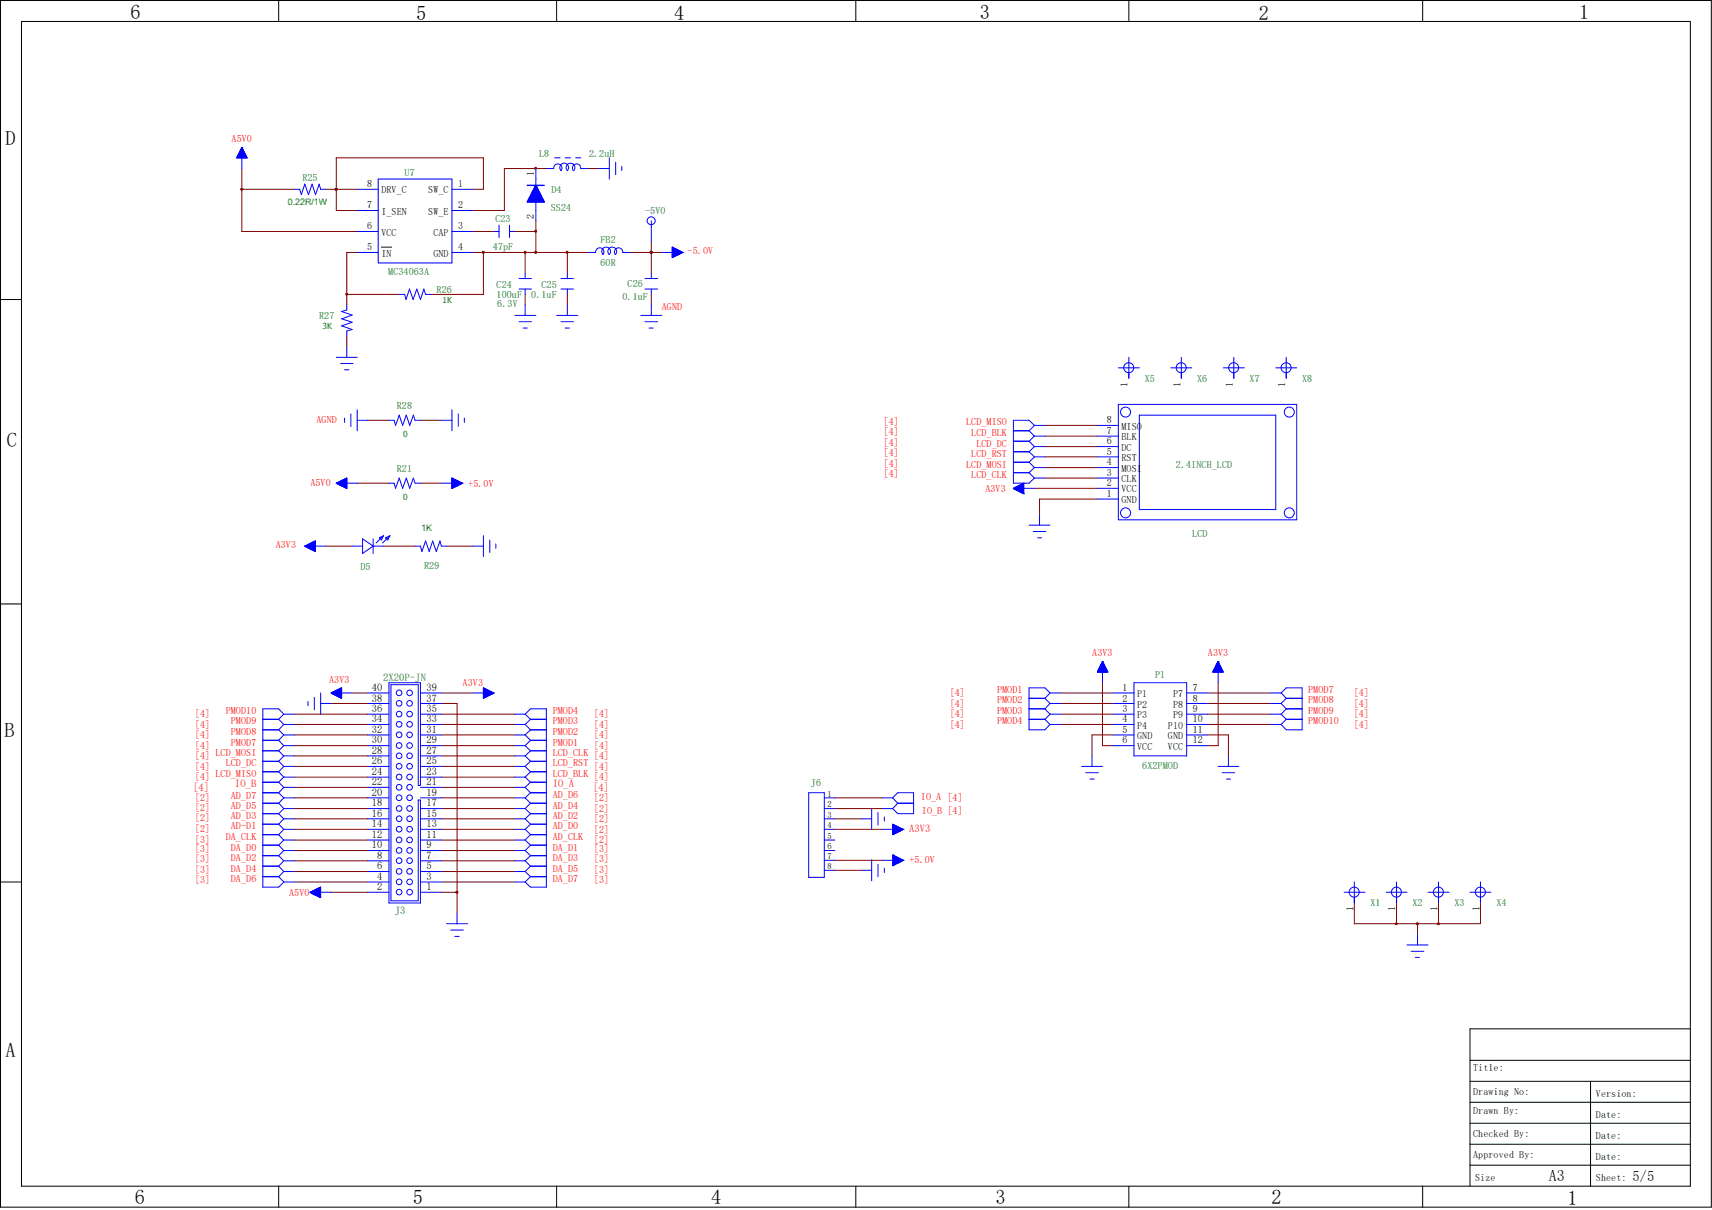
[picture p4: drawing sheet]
<svg xmlns="http://www.w3.org/2000/svg" width="297mm" height="210mm" viewBox="0 0 297 210" stroke-linecap="round" stroke-linejoin="round" font-family="sans-serif">
<g fill="none" stroke="#800000" stroke-width=".17">
<path d="M42 29.3v10.9h20M42 32.9h9.1M56.5 32.9h5.5M58.3 32.9h.1M82 32.9h1.9v-5.5h-25.6v9.1h3.7M93 29.3h.1M93 38.3v5.5M94.8 29.3h-7.3v7.2h-5.5M102.1 29.3h1.8M60.2 51.1h9.1M60.2 58.4v1.8M62 43.8h-1.8v9.1"/>
<path d="M82 40.2h3.6M82 43.8h20.1M83.9 43.8v7.3h-9.2M89.3 40.2h3.7M91.1 43.8v3.7M91.1 51.1v1.8M98.4 43.8v3.7M98.4 51.1v1.8M109.3 43.8h5.5M113 43.8h.1M113 42v5.5M113 51.1v1.8"/>
<path d="M63.8 72.9h3.7M72.9 72.9h3.7M181.3 79.3h9.1M181.3 77.5h9.1M181.3 75.7h9.1M181.3 73.8h9.1M56.5 94.8h4.6M62 83.9h5.5M66.5 94.8h5.5M72.9 83.9h3.7M77.5 94.8h4.5M179.5 84.8h10.9"/>
<path d="M181.3 83h9.1M181.3 81.2h9.1M190.4 86.6h-10.1v2.7M191.3 118.5v10.9h1.8M211.3 118.5v10.9h-1.8M51.1 129.4h12.7M51.1 127.6h12.7M51.1 125.7h12.7M51.1 124h12.7M51.1 134.9h12.7M51.1 131.2h12.7M51.1 133h12.7"/>
<path d="M51.1 138.5h12.7M51.1 136.7h12.7M57.4 122.1h6.4M61.1 120.3h2.7M76.6 122.1h2.7v36.4M76.6 120.3h5.4M76.6 129.4h12.7M76.6 127.6h12.7M76.6 125.7h12.7M76.6 124h12.7M76.6 134.9h12.7M76.6 131.2h12.7"/>
<path d="M76.6 133h12.7M76.6 138.5h12.7M76.6 136.7h12.7M144.8 138.5h8.2M184 122.1h9.1M184 120.3h9.1M184 125.7h9.1M184 124h9.1M193.1 127.6h-3.7v3.6M209.5 122.1h10.9M209.5 120.3h10.9M209.5 127.6h3.6v3.6"/>
<path d="M209.5 125.7h10.9M209.5 124h10.9M51.1 151.3h12.7M51.1 149.4h12.7M51.1 147.6h12.7M51.1 142.1h12.7M51.1 140.3h12.7M51.1 143.9h12.7M51.1 145.8h12.7M51.1 153.1h12.7M57.4 154.9h6.4M76.6 154.9h2.7"/>
<path d="M76.6 151.3h12.7M76.6 149.4h12.7M76.6 147.6h12.7M76.6 142.1h12.7M76.6 140.3h12.7M76.6 143.9h12.7M76.6 145.8h12.7M76.6 153.1h12.7M144.8 142.1h4.6M144.8 140.3h8.2M144.8 143.9h8.2M144.8 151h4.6"/>
<path d="M144.8 149.3h8.3M234.9 156.7v3.6h21.9v-3.6M242.3 156.7v3.6M249.6 156.7v3.6M245.9 160.3v1.9"/>
</g>
<circle cx="60.2" cy="51.1" r=".17" fill="#800000"/>
<circle cx="60.2" cy="51.1" r=".17" fill="none" stroke="#800000" stroke-width=".17"/>
<circle cx="83.8" cy="43.8" r=".19" fill="#800000"/>
<circle cx="83.8" cy="43.8" r=".19" fill="none" stroke="#800000" stroke-width=".17"/>
<circle cx="58.3" cy="32.9" r=".18" fill="#800000"/>
<circle cx="58.3" cy="32.9" r=".18" fill="none" stroke="#800000" stroke-width=".17"/>
<circle cx="41.9" cy="32.9" r=".18" fill="#800000"/>
<circle cx="41.9" cy="32.9" r=".18" fill="none" stroke="#800000" stroke-width=".17"/>
<circle cx="58.3" cy="32.9" r=".18" fill="#800000"/>
<circle cx="58.3" cy="32.9" r=".18" fill="none" stroke="#800000" stroke-width=".17"/>
<circle cx="92.9" cy="40.1" r=".17" fill="#800000"/>
<circle cx="92.9" cy="40.1" r=".17" fill="none" stroke="#800000" stroke-width=".17"/>
<circle cx="92.9" cy="29.2" r=".17" fill="#800000"/>
<circle cx="92.9" cy="29.2" r=".17" fill="none" stroke="#800000" stroke-width=".17"/>
<circle cx="92.9" cy="43.8" r=".18" fill="#800000"/>
<circle cx="92.9" cy="43.8" r=".18" fill="none" stroke="#800000" stroke-width=".17"/>
<circle cx="91.1" cy="43.8" r=".18" fill="#800000"/>
<circle cx="91.1" cy="43.8" r=".18" fill="none" stroke="#800000" stroke-width=".17"/>
<circle cx="113" cy="43.8" r=".19" fill="#800000"/>
<circle cx="113" cy="43.8" r=".19" fill="none" stroke="#800000" stroke-width=".17"/>
<circle cx="98.4" cy="43.8" r=".18" fill="#800000"/>
<circle cx="98.4" cy="43.8" r=".18" fill="none" stroke="#800000" stroke-width=".17"/>
<circle cx="79.3" cy="154.9" r=".18" fill="#800000"/>
<circle cx="79.3" cy="154.9" r=".18" fill="none" stroke="#800000" stroke-width=".17"/>
<circle cx="249.5" cy="160.3" r=".18" fill="#800000"/>
<circle cx="249.5" cy="160.3" r=".18" fill="none" stroke="#800000" stroke-width=".17"/>
<circle cx="242.2" cy="160.3" r=".17" fill="#800000"/>
<circle cx="242.2" cy="160.3" r=".17" fill="none" stroke="#800000" stroke-width=".17"/>
<circle cx="245.9" cy="160.3" r=".18" fill="#800000"/>
<circle cx="245.9" cy="160.3" r=".18" fill="none" stroke="#800000" stroke-width=".17"/>
<circle cx="113" cy="43.8" r=".19" fill="#800000"/>
<circle cx="113" cy="43.8" r=".19" fill="none" stroke="#800000" stroke-width=".17"/>
<g fill="none" stroke="#00f" stroke-width=".17">
<path d="M41.1 27.4h1.7M41.1 27.3h1.7M41.1 27.4v-.2h1.7v.2M41.2 27.1h1.5M41.2 27.4v-.3h1.5v.3M41.3 27h1.3M41.3 27.4v-.5h1.3v.5M41.4 26.8h1.2M41.4 27.4v-.6h1.1v.6M41.4 26.7h1.1M41.4 27.4v-.8h1.1v.8M41.5 26.5h1"/>
<path d="M41.5 27.4v-.9h.9v.9M41.6 26.4h.8M41.6 26.2h.7M41.7 26.1h.5M41.8 26h.3M41.8 27.4v-1.5h.3v1.5M41.9 25.8h.2M41.9 25.7h.1M42 25.6h.1M42 25.6l.9 1.8h-1.8zM42 25.6v3.7M42 25.7h-.1v1.7"/>
<path d="M42 25.7v1.7M42.2 26h-.5v1.4M42.2 26v1.4M42.2 26.2h-.5v1.2M42.2 26.1v1.3M42.3 26.3h-.7v1.1M42.3 26.3v1.1M51.1 32.9h.9l.3 .9 .6-1.8 .6 1.8 .6-1.8 .6 1.8 .7-1.8 .2 .9h.9M62 32.9h3.6M62 36.5h3.6M65.6 31.1h12.8v14.5h-12.8zM78.4 32.9h3.6"/>
<path d="M78.4 36.5h3.6M86.6 39.1v2.1M88.4 39.1v2.1M93 29.3v2.9M93 35.1v3.2M94.8 29.3l1.3-.1a.72 .72 0 0 1 .9-.7 .72 .72 0 0 1 .3 1.1M96.2 27.4h1M98 27.4h1M98.4 29.6a.76 .76 0 0 0 0-1.1 .76 .76 0 0 0-1.1 0 .76 .76 0 0 0 0 1.1M99.5 29.6a.76 .76 0 0 0 0-1.1 .76 .76 0 0 0-1.1 0 .76 .76 0 0 0 0 1.1M99.9 27.4h.9M102.1 29.3h-1.3a.72 .72 0 0 0-1-.8 .72 .72 0 0 0-.3 1.1"/>
<path d="M103.9 29.3h1.8M105.7 27.4v3.7M106.8 28.2v2.1M107.9 28.9v.7M113 38.3v3.7M60.2 52.9v.9l-.9 .3 1.8 .6-1.8 .6 1.8 .6-1.8 .7 1.8 .6-.9 .2v1M62 40.2h3.6M62 43.8h3.6M69.3 51.1h.9l.2 .9 .6-1.8 .7 1.8 .6-1.8 .6 1.8 .6-1.8 .3 .9h.9M78.4 40.2h3.6M78.4 43.8h3.6M85.6 40.2h1"/>
<path d="M88.4 40.2h.9M89.3 54.7h3.7M90 50.2h2.2M90 48.3h2.2M90 55.8h2.2M90.8 56.9h.7M91.1 47.5v.8M91.1 50.2v.9M91.1 52.9v1.8M96.6 54.7h3.6M97.3 50.2h2.2M97.3 48.3h2.2"/>
<path d="M97.3 55.8h2.2M98 56.9h.8M98.4 47.5v.8M98.4 50.2v.9M98.4 52.9v1.8M102.1 43.8h1.2a.72 .72 0 0 1 1-.8 .72 .72 0 0 1 .3 1.2 .75 .75 0 0 1 0-1.1 .75 .75 0 0 1 1.1 0 .75 .75 0 0 1 0 1.1 .76 .76 0 0 1 0-1.1 .76 .76 0 0 1 1.1 0 .76 .76 0 0 1 0 1.1M108 43.8a.71 .71 0 0 0-.9-.8 .71 .71 0 0 0-.4 1.2M108.1 43.8h1.2M111.2 54.7h3.6M111.9 50.2h2.2M111.9 48.3h2.2M111.9 55.8h2.2"/>
<path d="M112.6 56.9h.7M113 47.5v.8M113 50.2v.9M113 52.9v1.8M114.8 43.8h3.6M116.6 42.9l1.8 .9-1.8 .9zM116.6 42.9v1.8M116.6 44.6h.3M116.6 44.5h.4M116.6 44.4h.6M116.6 44.4h.7M116.6 44.3h.9"/>
<path d="M116.6 44.2h1M116.6 43.4h1.1l.1 .8h-1.2M116.6 44.1h1.3M116.6 44h1.5M116.6 43.9h1.6M116.6 43.7h1.7v.2M116.6 43.6h1.6v.3M116.6 43.6h1.4v.4M116.6 43.5h1.3v.6M116.6 43.3h1v.9M116.6 43.3h.8v1M116.6 43.2h.7v1.2"/>
<path d="M116.6 43.1h.5v1.3M116.6 43.1h.4v1.4M116.6 43h.2v1.6M116.8 43v1.6M116.9 43v1.6M117.1 43.1v1.4M117.2 43.2v1.2M117.3 43.3v1.1M117.5 43.3v1M117.6 43.4v.8M117.9 43.5v.6M118.1 43.6v.4"/>
<path d="M118.2 43.7v.2M118.4 43.8l-1.8 .1M118.4 43.8h.1M58.3 62h3.7M59.1 63.1h2.2M59.8 64.2h.7M59.8 72.6v.7M60.2 60.2v1.8M60.9 71.8v2.2M62 72.9h1.8M62 71.1v3.7M67.5 72.9h.9l.2 .9 .7-1.7 .5 1.7 .7-1.7 .6 1.7 .6-1.7 .3 .8h.9"/>
<path d="M76.6 72.9h1.8M78.4 71.1v3.7M79.5 71.8v2.2M80.6 72.6v.7M175.8 78.4h2.7M175.8 76.6h2.7M175.8 74.8h2.7M178.5 78.4l1 .9M178.5 76.6l1 .9M178.5 74.8l1 .9M179.5 73.8l-1-.9h-2.7v11h2.7l1-.9M179.5 73.8h1.8"/>
<path d="M179.5 75.7h1.8M179.5 77.5h1.8M179.5 79.3h1.8M179.5 79.3l-1 .9M179.5 77.5l-1 .9M179.5 75.7l-1 .9M179.5 73.8l-1 1M190.4 73.8h3.6M190.4 75.7h3.6M190.4 77.5h3.6M190.4 79.3h3.6M194 70.2h31v20h-31z"/>
<path d="M194 63.8h3.7M195.8 62v3.7M197.7 72.1h23.6v16.3h-23.6zM203.1 63.8h3.7M204.9 62v3.7M212.2 63.8h3.7M214 62v3.7M221.3 63.8h3.7M223.1 62v3.7M52.9 94.8h.1M52.9 94.8h3.6M53 94.9h1.7"/>
<path d="M53 94.7v.1M53.1 94.7v.2h1.6M53.3 94.6v.4h1.4M53.4 95.1h1.3M53.4 94.5v.5M53.6 95.2h1.1M53.6 94.5v.6M53.7 95.2h1M53.7 94.4v.8M53.8 94.3v.9M54 94.2v1.1M54 95.4h.7"/>
<path d="M54.1 94.1v1.3h.6M54.3 94.1v1.4M54.4 94v1.5M54.4 95.6h.3M54.6 94v1.6M54.6 95.7h.1M54.7 94.3h-.8v1h.8M54.7 94.2h-.6v1.2M54.7 94.1h-.5v1.3M54.7 94.1h-.4v1.4h.4M54.7 94h-.2v1.6M54.7 93.9v1.8"/>
<path d="M54.7 93.9v1.8l-1.8-.9M54.7 93.9l-1.8 .9M54.7 94.7h-1.7v.2M54.7 94.7h-1.5v.2M54.7 94.6h-1.4v.4M54.7 94.5h-1.2v.6M54.7 94.4h-1.1v.8M54.7 94.4h-.9v.8M58.3 83.9h.1M58.3 83.9h3.7M58.3 83.9l1.9 .9M58.4 83.8v.1"/>
<path d="M58.4 83.9h1.8M58.6 83.7v.3h1.6M58.7 83.7v.4h1.5M58.8 83.6v.5M58.8 84.2h1.4M59 83.6v.6M59 84.2h1.2M59.1 83.5v.7M59.1 84.3h1.1M59.3 83.4v.9M59.4 83.3v1.1M59.5 84.5h.7"/>
<path d="M59.6 83.2v1.3h.6M59.7 83.2v1.4M59.9 83.1v1.5M59.9 84.7h.3M60 84.8h.2M60 83.1v1.6M60.2 83v1.8M60.2 83l-.1 1.8M60.2 83.8h-1.7v.1M60.2 83.7h-1.6v.3M60.2 83.7h-1.4v.4M60.2 83.6h-1.3v.6"/>
<path d="M60.2 83.5h-1.1v.7M60.2 83.4h-1v.9M60.2 83.1h-.4v1.5h.4M60.2 83l-1.9 .9M60.2 83.4h-.8v1h.8M60.2 83.3h-.7v1.2M60.2 83.2h-.6v1.3M60.2 83.1h-.3v1.6M61.1 94.8h1.8M62.9 93.5l1.8 1.3-1.8 1.3zM64.7 94.8h.1M64.7 93.5v2.6"/>
<path d="M64.7 94.8h1.8M65.8 93.3h.1M65.8 93.3l.7-.3-.3 .7zM66.4 93.1l-1.2 1.1M66.9 93.3h.1M66.9 93.3l.7-.3-.3 .7zM67.5 93.1l-1.1 1.1M67.5 83.9h.9l.2 .9 .7-1.8 .5 1.8 .7-1.8 .6 1.8 .6-1.8 .3 .9h.9M72 94.8h.9l.3 .9 .6-1.8 .7 1.8 .6-1.8 .6 1.8 .6-1.8 .3 .9h.9M76.6 83.9h3.6M78.4 83v1.8M78.4 84.8h.1"/>
<path d="M78.4 83.5h1.1v.7M78.4 84.7h.3M78.4 83.2h.5v1.3h-.5M78.4 84.5h.7M78.4 84.4h.8M78.4 84.3h1M78.4 84.2h1.1M78.4 84.2h1.3M78.4 83.9h1.7M78.4 83.8h1.7v.1M78.4 83.7h1.5v.3M78.4 83.7h1.4v.4"/>
<path d="M78.4 83.6h1.2v.6M78.4 83.4h.9v.9M78.4 83.4h.8v1M78.4 83.3h.6v1.2M78.4 83.1h.3v1.5M78.4 83.1h.2v1.6M78.4 83l1.8 .9M78.5 83.1v1.6M78.7 83.1v1.5M78.8 83.2v1.4h-.4M79 83.2v1.3M79.1 83.3v1.1"/>
<path d="M79.2 83.4v.9M79.4 83.5v.7M79.5 83.6v.6M79.7 83.6v.5M79.8 83.7v.4h-1.4M80 83.7v.3h-1.6M80.1 83.8v.1M80.2 83.9h.1M80.2 83.9l-1.8 .9M82 94.8h1.9M83.9 93v3.6M85 93.7v2.2"/>
<path d="M86 94.4v.8M175.8 84.8h3.7M175.8 84.8l1.8 .9M175.8 84.8h1.8M175.8 82h2.7M175.8 80.2h2.7M175.9 84.7v.1M175.9 84.9h1.7M176 84.7v.2M176 84.7h1.6M176.1 85h1.5M176.1 84.6v.3"/>
<path d="M176.2 85h1.4M176.3 84.5v.5M176.4 84.5v.6h1.2M176.4 84.5h1.2M176.5 84.4v.7M176.5 85.2h1.1M176.7 84.3v.9M176.7 84.3v1h.9M176.7 84.3h.9M176.8 84.2v1.1M176.8 84.2v1.1h.8M176.9 84.2h.7"/>
<path d="M176.9 84.2v1.1M177 84.2v1.2h.6M177 84.2h.6M177.1 84.1v1.3M177.2 84.1v1.4M177.3 84v1.6h.3M177.4 83.9v1.7h.2M177.5 83.9h.1M177.5 83.9v1.7M177.6 85.7h.1M177.6 83.9h.1M177.6 84.6h-1.5l.1 .4"/>
<path d="M177.6 84.5h-1.3v.6M177.6 84.4h-1v.8M177.6 84.1h-.4v1.4h.4M177.6 84h-.3v1.6M177.6 83.9v1.8M177.6 83.9l-1.8 .9M178.5 91.1h3.7M178.5 82l1 1M178.5 80.2l1 1M179.2 92.2h2.2M179.5 81.2h1.8M179.5 83h1.8"/>
<path d="M179.5 81.2l-1 .8M180 93.3h.7M180.3 89.3v1.8M190.4 81.2h3.6M190.4 83h3.6M190.4 84.8h3.6M190.4 86.6h3.6M58.1 119.9v.7M58.2 119.9h1.1M58.2 119.9v.8M58.3 119.8v.9h1M58.3 119.8h1"/>
<path d="M58.3 119.8v1M58.4 119.8v1h.9M58.5 119.8h.8M58.5 119.8v1M58.6 119.7v1.2M58.7 119.6v1.3h.6M58.8 119.6h.5M58.8 119.6v1.4M58.8 119.5v1.5h.5M58.9 119.5h.4M58.9 119.5v1.5M59 119.5v1.6h.3"/>
<path d="M59.1 119.4v1.7M59.1 119.4v1.8h.2M59.2 119.4h.1M59.2 119.4v1.8M59.3 119.7h-.7v1.2h.7M67.5 118.5h5.4v17.8h-.3v-17.5h-4.8v37.5h4.8v-17.4h.3v17.8h-5.4zM83.9 119.4v1.8M83.9 119.6h.5v1.3h-.5M83.9 119.9h1.1v.7M83.9 119.8h.9v.9M83.9 119.8h.7v1M83.9 119.7h.6v1.2"/>
<path d="M83.9 119.5h.3v1.5M83.9 119.4l1.7 .9-1.7 .9zM84 119.4v1.7M84.1 119.5v1.6h-.2M84.3 119.6v1.4M84.5 119.7v1.2M84.6 119.8v1M84.7 119.8v1h-.8M84.9 119.9v.8h-1M85 119.9v.7M190.4 116.6h1.8M190.4 116.5h1.7"/>
<path d="M190.4 116.5v.1M190.5 116.4h1.6v.2M190.5 116.3h1.5M190.5 116.4v.2M190.5 116.3h1.5v.3M190.5 116.2v.4M190.6 116.2h1.3M190.6 116.1h1.3v.5M190.6 116.1v.5M190.7 116.1h1.2M190.7 116.6v-.6h1.2v.6M190.8 115.9h1"/>
<path d="M190.8 116.6v-.8h1v.8M190.8 115.7h1M190.8 115.7h.9v.9M190.8 115.6v1M190.9 115.6h.8M190.9 115.6h.7v1M191 115.4h.6v1.2M191.1 115.2h.4v1.4M191.1 115.2v1.4M191.1 115.2h.3M191.1 115.1h.3v1.5M191.1 115.1v1.5"/>
<path d="M191.2 115.1h.2M191.2 115h.1v1.6M191.2 114.9v1.7M191.3 114.8h.1M191.3 114.8v3.7M191.3 114.8l.9 1.8h-1.8zM191.3 114.9h.1M191.5 115.3h-.5v1.3M191.6 115.5h-.7v1.1M196.7 118.5h9.2v12.7h-9.2zM210.4 116.6h1.8M210.4 116.5v.1"/>
<path d="M210.5 116.5h1.6M210.5 116.4h1.6v.2M210.5 116.4v.2M210.5 116.3h1.6M210.6 116.3h1.4v.3M210.6 116.2v.4M210.6 116.2h1.4M210.7 116.1h1.3v.5M210.7 116.1v.5M210.7 116.1h1.2M210.7 116.6v-.6h1.2v.6M210.7 115.9h1.1"/>
<path d="M210.8 116.6v-.8h1v.8M210.8 115.7h1M210.9 115.7h.9v.9M210.9 115.6v1M210.9 115.6h.8M210.9 115.6h.8v1M210.9 115.5v1.1M211 115.5h.6M211 115.4h.6v1.2M211 115.3v1.3M211.1 115.3h.5M211.1 115.2h.4v1.4"/>
<path d="M211.1 115.2v1.4M211.1 115.2h.4M211.2 115.1h.3v1.5M211.2 115.1v1.5M211.2 115.1h.2M211.2 115h.2v1.6M211.3 114.8h.1M211.3 114.8l.9 1.8h-1.8zM211.3 114.9l-.1 1.7M211.3 114.8v3.7M45.6 137.6h2.7M45.6 130.3h2.7"/>
<path d="M45.6 128.5h2.7M45.6 126.7h2.7M45.6 124.8h2.7M45.6 132.1h2.7M45.6 135.8h2.7M45.6 133.9h2.7M45.6 139.4h2.7M48.3 128.5l.9 .9M48.3 126.7l.9 .9M48.3 124.8l.9 .9M48.3 133.9l.9 1M48.3 132.1l.9 .9"/>
<path d="M48.3 130.3l.9 .9M48.3 139.4l.9 .9M48.3 137.6l.9 .9M48.3 135.8l.9 .9M49.2 131.2h1.9M49.2 124h1.9M49.2 125.7h1.9M49.2 127.6h1.9M49.2 129.4h1.9M49.2 138.5h1.9M49.2 136.7h1.9M49.2 134.9h1.9"/>
<path d="M49.2 133h1.9M49.2 129.4l-.9 .9M49.2 124l-.9-1h-2.7v31h2.7l.9-.9M49.2 127.6l-.9 .9M49.2 125.7l-.9 1M49.2 124l-.9 .8M49.2 134.9l-.9 .9M49.2 133l-.9 .9M49.2 131.2l-.9 .9M49.2 138.5l-.9 .9M49.2 136.7l-.9 .9M53.4 121.8v.7"/>
<path d="M54.5 121v2.2M55.6 122.1h1.8M55.6 120.3v3.7M57.4 120.3h3.7M57.4 120.3l1.9-.9v1.8zM57.5 120.4h1.8M57.5 120.3h.1M57.6 120.2v.2M57.7 120.4h1.6M57.7 120.1v.3M57.7 120.1h1.6M57.8 120.1v.4h1.5"/>
<path d="M57.9 120.1h1.4M57.9 120v.5M58 120.6h1.3M58.1 120.6h1.2M59.3 120.2h-1.7v.2M59.3 120h-1.3v.6M63.8 131.2h3.7M63.8 120.3h3.7M63.8 122.1h3.7M63.8 124h3.7M63.8 125.7h3.7M63.8 127.6h3.7"/>
<path d="M63.8 129.4h3.7M63.8 138.5h3.7M63.8 136.7h3.7M63.8 134.9h3.7M63.8 133h3.7M72.9 131.2h3.7M72.9 120.3h3.7M72.9 122.1h3.7M72.9 124h3.7M72.9 125.7h3.7M72.9 127.6h3.7M72.9 129.4h3.7"/>
<path d="M72.9 138.5h3.7M72.9 136.7h3.7M72.9 134.9h3.7M72.9 133h3.7M82 120.3h3.6M83.9 121h.3M83.9 120.9h.6M83.9 120.6h1.1M83.9 120.6h1.2M83.9 120.5h1.4M83.9 120.4h1.6M83.9 120.4h1.7"/>
<path d="M83.9 120.2h1.6v.2M83.9 120.1h1.5v.3M83.9 120.1h1.3v.4M83.9 120h1.2v.6M85.1 120v.5M85.3 120.1v.3M85.5 120.2v.2M85.6 120.3h.1M89.3 131.2h1.8M89.3 124h1.8M89.3 125.7h1.8M89.3 127.6h1.8"/>
<path d="M89.3 129.4h1.8M89.3 138.5h1.8M89.3 136.7h1.8M89.3 134.9h1.8M89.3 133h1.8M91.1 124l.9-1h2.8v31h-2.8l-.9-.9M91.1 129.4l.9 .9M91.1 127.6l.9 .9M91.1 125.7l.9 1M91.1 124l.9 .8M91.1 131.2l.9 .9M91.1 133l.9 .9"/>
<path d="M91.1 134.9l.9 .9M91.1 138.5l.9 .9M91.1 136.7l.9 .9M92 137.6h2.8M92 130.3h2.8M92 128.5h2.8M92 126.7h2.8M92 124.8h2.8M92 128.5l-.9 .9M92 126.7l-.9 .9M92 124.8l-.9 .9M92 132.1h2.8"/>
<path d="M92 130.3l-.9 .9M92 135.8h2.8M92 133.9h2.8M92 132.1l-.9 .9M92 133.9l-.9 1M92 139.4h2.8M92 139.4l-.9 .9M92 137.6l-.9 .9M92 135.8l-.9 .9M140.3 137.6h2.7v14.7h-2.7zM143 138.5h1.8M153 138.5h1.9"/>
<path d="M154.9 138.5l.8-.9h2.8v3.6h-2.8l-.8-.9M154.9 138.5l.8 .9M155.7 139.4h2.8M155.7 139.4l-.8 .9M178.5 124.8h2.8M178.5 123h2.8M178.5 121.2h2.8M181.3 121.2l.9 .9M181.3 123l.9 1M181.3 124.8l.9 .9M182.2 120.3h1.8M182.2 122.1h1.8"/>
<path d="M182.2 124h1.8M182.2 125.7h1.8M182.2 120.3l-.9-.9h-2.8v7.3h2.8l.9-1M182.2 120.3l-.9 .9M182.2 122.1l-.9 .9M182.2 124l-.9 .8M187.6 133h3.7M188.3 134.1h2.2M189.1 135.2h.7M189.4 131.2v1.8M193.1 120.3h3.6M193.1 122.1h3.6"/>
<path d="M193.1 124h3.6M193.1 125.7h3.6M193.1 127.6h3.6M193.1 129.4h3.6M205.9 120.3h3.6M205.9 122.1h3.6M205.9 124h3.6M205.9 125.7h3.6M205.9 127.6h3.6M205.9 129.4h3.6M211.3 133h3.6M212 134.1h2.2"/>
<path d="M212.8 135.2h.7M213.1 131.2v1.8M220.4 120.3h1.8M220.4 122.1h1.8M220.4 124h1.8M220.4 125.7h1.8M222.2 120.3l.9-.9h2.8v7.3h-2.8l-.9-1M222.2 120.3l.9 .9M222.2 122.1l.9 .9M222.2 124l.9 .8M223.1 124.8h2.8M223.1 123h2.8"/>
<path d="M223.1 121.2h2.8M223.1 121.2l-.9 .9M223.1 123l-.9 1M223.1 124.8l-.9 .9M45.6 144.9h2.7M45.6 143h2.7M45.6 141.2h2.7M45.6 146.7h2.7M45.6 148.5h2.7M45.6 150.3h2.7M45.6 152.1h2.7M48.3 141.2l.9 .9"/>
<path d="M48.3 143l.9 .9M48.3 144.9l.9 .9M48.3 146.7l.9 .9M48.3 148.5l.9 .9M48.3 150.3l.9 1M48.3 152.1l.9 1M49.2 153.1h1.9M49.2 151.3h1.9M49.2 149.4h1.9M49.2 147.6h1.9M49.2 145.8h1.9M49.2 143.9h1.9"/>
<path d="M49.2 142.1h1.9M49.2 140.3h1.9M49.2 140.3l-.9 .9M49.2 142.1l-.9 .9M49.2 143.9l-.9 1M49.2 145.8l-.9 .9M49.2 147.6l-.9 .9M49.2 149.4l-.9 .9M49.2 151.3l-.9 .8M53.8 154.9h3.6M53.8 154.9l1.8-.9v1.8zM53.8 154.9h.1"/>
<path d="M53.9 154.8v.1h1.7M53.9 154.8h1.7M54 154.8v.2M54 155h1.6M54.1 155.1h1.5M54.1 154.7v.4M54.2 154.7v.4M54.2 154.7h1.4M54.3 154.6v.5M54.3 154.6v.6h1.3M54.4 154.6h1.2M54.4 154.6v.6"/>
<path d="M54.4 155.2h1.2M54.5 154.5v.7M54.5 154.5h1.1M54.6 155.3h1M54.6 154.5v.8M54.7 154.4v1M54.8 154.3v1.1h.8M54.9 154.3v1.1h.7M54.9 154.3h.7M55 154.3v1.2M55.2 154.2v1.4M55.2 154.2v1.4h.4"/>
<path d="M55.2 154.2h.4M55.3 154.1v1.5M55.4 154.1v1.6h.2M55.4 154.1h.2M55.4 154.1v1.6M55.5 154v1.7h.1M55.5 154h.1M55.6 154v1.8M55.6 154.2h-.5v1.3h.5M55.6 154.7h-1.5v.3M55.6 154.4h-.9v.9M55.6 154.3h-.8v1.1"/>
<path d="M63.8 154.9h3.7M63.8 153.1h3.7M63.8 151.3h3.7M63.8 149.4h3.7M63.8 147.6h3.7M63.8 145.8h3.7M63.8 143.9h3.7M63.8 142.1h3.7M63.8 140.3h3.7M72.9 154.9h3.7M72.9 153.1h3.7M72.9 151.3h3.7"/>
<path d="M72.9 149.4h3.7M72.9 147.6h3.7M72.9 145.8h3.7M72.9 143.9h3.7M72.9 142.1h3.7M72.9 140.3h3.7M79.3 158.5v1.8M89.3 153.1h1.8M89.3 151.3h1.8M89.3 149.4h1.8M89.3 147.6h1.8M89.3 145.8h1.8"/>
<path d="M89.3 143.9h1.8M89.3 142.1h1.8M89.3 140.3h1.8M91.1 143.9l.9 1M91.1 142.1l.9 .9M91.1 140.3l.9 .9M91.1 145.8l.9 .9M91.1 147.6l.9 .9M91.1 149.4l.9 .9M91.1 151.3l.9 .8M92 144.9h2.8M92 143h2.8"/>
<path d="M92 143l-.9 .9M92 141.2h2.8M92 141.2l-.9 .9M92 146.7h2.8M92 144.9l-.9 .9M92 148.5h2.8M92 146.7l-.9 .9M92 150.3h2.8M92 148.5l-.9 .9M92 152.1h2.8M92 150.3l-.9 1M92 152.1l-.9 1"/>
<path d="M143 147.6h1.8M143 145.8h1.8M143 143.9h1.8M143 142.1h1.8M143 140.3h1.8M143 149.3h1.8M143 151h1.8M149.4 142.1h1.8M149.4 151h1.8M151.2 140.3v3.6M151.2 149.2v3.7M152.3 141v2.2"/>
<path d="M152.3 150v2.1M153 143.9h3.7M153 140.3h1.9M153.1 149.3h3.6M153.4 141.8v.7M153.4 150.7v.7M154.9 143l1.8 .9-1.8 1zM154.9 144.8h.1M154.9 144.8h.2M154.9 143.2h.3v1.5h-.3M154.9 144.6h.5M154.9 144.4h.8"/>
<path d="M154.9 144.4h1M154.9 144.2h1.4M154.9 144.1h1.6M154.9 143.9h1.6v.1M154.9 143.8h1.5v.3M154.9 143.8h1.4v.4M154.9 143.7h1.2v.6M154.9 143.6h1.1v.7M154.9 143.5h.9v.9M154.9 143.4h.8v1M154.9 143.4h.6v1.1M154.9 143.3h.5v1.3"/>
<path d="M154.9 143.2h.2v1.6M154.9 143.1v1.7M154.9 150.2h.1M154.9 148.4h.1M154.9 149.4h1.7M154.9 148.4v1.8M154.9 148.6h.4v1.4M154.9 148.7h.6v1.2h-.6M154.9 148.8h.8v1M154.9 149.1h1.4v.4M154.9 149.2h1.6v.2M154.9 148.4l1.8 .9"/>
<path d="M154.9 150.2h.2M154.9 150.1h.3M154.9 149.9h.8M154.9 149.8h.9M154.9 149.7h1.1M154.9 149.6h1.2M154.9 149.6h1.4M154.9 149.5h1.5M154.9 149.4h1.8M154.9 149.3h1.7M154.9 149.1h1.3M154.9 149h1.2"/>
<path d="M154.9 148.9h1M154.9 148.8h.7M154.9 148.5h.3M154.9 148.5h.2M155 143.1v1.7M155 148.5v1.7M155.1 148.5v1.6M155.2 143.2v1.5M155.2 148.5v1.6M155.2 148.6v1.4M155.3 143.3v1.4M155.4 148.6v1.4h-.5"/>
<path d="M155.4 143.3v1.3M155.4 148.7v1.2M155.6 143.4v1.1h-.7M155.6 148.8v1.1M155.7 148.8v1M155.7 143.5v.9M155.8 148.9v.8M155.9 143.6v.8M155.9 148.9v.8M156 149v.6M156 143.6v.7M156.1 149v.6"/>
<path d="M156.2 144.3h-1.3M156.2 143.7v.5M156.2 149.1v.5M156.3 149.1v.4M156.3 143.8v.3M156.4 149.1v.4M156.5 143.8v.3M156.5 149.2v.2M156.6 143.9l-1.7 .1M156.6 149.3v.1M156.7 143.9h.1M156.7 149.3h.1"/>
<path d="M156.7 149.3l-1.8 .9M233.2 154.9h3.6M234.9 153.1v3.6M240.5 154.9h3.6M242.3 153.1v3.6M247.7 154.9h3.7M249.6 153.1v3.6M255 154.9h3.7M256.8 153.1v3.6M77.5 160.3h3.6M78.2 161.4h2.2M78.9 162.5h.8"/>
<path d="M244.1 164h3.6M244.8 165.1h2.2M245.5 166.2h.8M245.9 162.2v1.8"/>
<circle cx="113" cy="38.3" r=".69"/>
<circle cx="195.3" cy="71.5" r=".87"/>
<circle cx="195.8" cy="63.8" r=".87"/>
<circle cx="204.9" cy="63.8" r=".87"/>
<circle cx="214" cy="63.8" r=".87"/>
<circle cx="223.1" cy="63.8" r=".87"/>
<circle cx="223.7" cy="71.5" r=".87"/>
<circle cx="195.3" cy="89" r=".87"/>
<circle cx="223.7" cy="89" r=".87"/>
<circle cx="69.2" cy="123.9" r=".49"/>
<circle cx="69.2" cy="127.5" r=".49"/>
<circle cx="69.2" cy="136.6" r=".49"/>
<circle cx="69.2" cy="129.4" r=".49"/>
<circle cx="69.2" cy="120.2" r=".49"/>
<circle cx="69.2" cy="122.1" r=".49"/>
<circle cx="69.2" cy="131.2" r=".49"/>
<circle cx="69.2" cy="138.5" r=".49"/>
<circle cx="69.2" cy="134.9" r=".49"/>
<circle cx="69.2" cy="125.7" r=".49"/>
<circle cx="69.2" cy="133" r=".49"/>
<circle cx="71.1" cy="123.9" r=".49"/>
<circle cx="71.1" cy="127.5" r=".49"/>
<circle cx="71.1" cy="136.6" r=".49"/>
<circle cx="71.1" cy="129.4" r=".49"/>
<circle cx="71.1" cy="120.2" r=".49"/>
<circle cx="71.1" cy="122.1" r=".49"/>
<circle cx="71.1" cy="131.2" r=".49"/>
<circle cx="71.1" cy="138.5" r=".49"/>
<circle cx="71.1" cy="125.7" r=".49"/>
<circle cx="71.1" cy="133" r=".49"/>
<circle cx="71.1" cy="134.9" r=".49"/>
<circle cx="69.2" cy="142.1" r=".49"/>
<circle cx="69.2" cy="153.1" r=".49"/>
<circle cx="69.2" cy="145.8" r=".49"/>
<circle cx="69.2" cy="143.9" r=".49"/>
<circle cx="69.2" cy="140.3" r=".49"/>
<circle cx="69.2" cy="147.6" r=".49"/>
<circle cx="69.2" cy="149.4" r=".49"/>
<circle cx="69.2" cy="151.2" r=".49"/>
<circle cx="69.2" cy="154.8" r=".49"/>
<circle cx="71.1" cy="142.1" r=".49"/>
<circle cx="71.1" cy="145.8" r=".49"/>
<circle cx="71.1" cy="153.1" r=".49"/>
<circle cx="71.1" cy="143.9" r=".49"/>
<circle cx="71.1" cy="140.3" r=".49"/>
<circle cx="71.1" cy="147.6" r=".49"/>
<circle cx="71.1" cy="149.4" r=".49"/>
<circle cx="71.1" cy="154.8" r=".49"/>
<circle cx="71.1" cy="151.2" r=".49"/>
<circle cx="234.9" cy="154.8" r=".87"/>
<circle cx="242.3" cy="154.8" r=".87"/>
<circle cx="249.5" cy="154.8" r=".87"/>
<circle cx="256.8" cy="154.8" r=".87"/>
</g>
<g fill="none" stroke="#00f" stroke-width=".25">
<path d="M91.5 32.2h2.9M91.7 34.7h2.5M91.9 34.2h2M92.2 33.7h1.5M92.5 33.1h.9M92.7 32.6h.5M93 32.2l1.4 2.9h-2.9zM93 32.3h-.2v2.8M93.1 32.4v2.7M93.3 32.9h-.7v2.2M93.3 32.9v2.2M93.6 33.4h-1.3v1.7"/>
<path d="M93.6 33.4v1.7M93.9 33.9h-1.8v1.2M93.9 34v1.1M94.1 34.4h-2.3v.7M94.1 34.5v.6M94.4 34.9h-2.8v.2M94.4 35v.1"/>
</g>
<g fill="none" stroke="#000" stroke-width=".17">
<path d="M.1 .1h296.8v209.4h-296.8zM3.7 3.7h289.5v202.2h-289.5zM48.3 .1v3.6M96.6 .1v3.6M148.5 .1v3.6M195.8 .1v3.6M246.8 .1v3.6M.1 52h3.6M66.2 42.9h1.7M.1 104.8h3.6M.1 153.1h3.6M293.2 178.6h-38.2v27.3"/>
<path d="M255 184h38.2M255 187.7h38.2M255 191.3h38.2M255 194.9h38.2M255 198.6h38.2M275.9 187.7v18.2M48.3 205.9v3.6M96.6 205.9v3.6M148.5 205.9v3.6M195.8 205.9v3.6M246.8 205.9v3.6M255 202.2h38.2"/>
</g>
<g font-size="3.5">
<text x="22.6" y="3.2">6</text>
<text x="72.2" y="3.4">5</text>
<text x="117" y="3.4">4</text>
<text x="170" y="3.2">3</text>
<text x="218.4" y="3.4">2</text>
<text x="273.9" y="3.2">1</text>
<text x="1" y="25.2">D</text>
<text x="1.2" y="77.5">C</text>
<text x=".8" y="127.9">B</text>
<text x="1" y="183.5">A</text>
<text x="23.4" y="209">6</text>
<text x="71.6" y="209">5</text>
<text x="123.4" y="209">4</text>
<text x="172.7" y="209">3</text>
<text x="220.6" y="209">2</text>
<text x="271.9" y="209.1">1</text>
</g>
<text font-size="2.8" x="268.7" y="205">A3</text>
<text font-size="2.5" x="283.2" y="205">5/5</text>
<g font-size="1.8">
<text x="64.5" y="119.9">40</text>
<text x="74" y="119.9">39</text>
<text x="64.5" y="125.4">34</text>
<text x="64.5" y="123.6">36</text>
<text x="64.5" y="121.8">38</text>
<text x="74" y="125.4">33</text>
<text x="74" y="123.6">35</text>
<text x="74" y="121.8">37</text>
<text x="64.5" y="130.9">28</text>
<text x="64.5" y="129">30</text>
<text x="64.5" y="127.2">32</text>
<text x="74" y="130.9">27</text>
<text x="74" y="129">29</text>
<text x="74" y="127.2">31</text>
<text x="64.5" y="136.3">22</text>
<text x="64.5" y="134.5">24</text>
<text x="64.5" y="132.7">26</text>
<text x="74" y="136.3">21</text>
<text x="74" y="134.5">23</text>
<text x="74" y="132.7">25</text>
<text x="64.5" y="143.6">14</text>
<text x="64.5" y="141.8">16</text>
<text x="64.5" y="140">18</text>
<text x="64.5" y="138.1">20</text>
<text x="74" y="143.6">13</text>
<text x="74" y="141.8">15</text>
<text x="74" y="140">17</text>
<text x="74" y="138.1">19</text>
<text x="64.5" y="147.2">10</text>
<text x="64.5" y="145.4">12</text>
<text x="65.4" y="149.1">8</text>
<text x="74" y="149.1">7</text>
<text x="74" y="147.2">9</text>
<text x="74" y="145.4">11</text>
<text x="65.4" y="154.5">2</text>
<text x="65.4" y="152.7">4</text>
<text x="65.4" y="150.9">6</text>
<text x="74" y="154.5">1</text>
<text x="74" y="152.7">3</text>
<text x="74" y="150.9">5</text>
</g>
<g font-size="1.8" fill="#008000">
<text x="66.5" y="118.1">2X20P-JN</text>
<text x="68.5" y="158.6">J3</text>
</g>
<g font-size="1.8" fill="#f00">
<text x="33.5" y="137.3">[4]</text>
<text x="40.8" y="136.7">IO_B</text>
<text x="95.9" y="136.7">IO_A</text>
<text x="102.9" y="137.3">[4]</text>
<text x="157.7" y="144.3">A3V3</text>
</g>
<g font-size="1.7" fill="#f00">
<text x="40.2" y="24.7">A5V0</text>
<text x="119.3" y="44.2">-5.0V</text>
<text x="114.8" y="53.8">AGND</text>
<text x="54.9" y="73.5">AGND</text>
<text x="153.3" y="77.3">[4]</text>
<text x="153.3" y="75.5">[4]</text>
<text x="153.3" y="73.7">[4]</text>
<text x="167.6" y="73.8">LCD_MISO</text>
<text x="168.5" y="75.7">LCD_BLK</text>
<text x="169.4" y="77.5">LCD_DC</text>
<text x="153.3" y="82.8">[4]</text>
<text x="153.3" y="81">[4]</text>
<text x="153.3" y="79.2">[4]</text>
<text x="167.6" y="81.2">LCD_MOSI</text>
<text x="168.5" y="83">LCD_CLK</text>
<text x="168.5" y="79.3">LCD_RST</text>
<text x="53.8" y="84.4">A5V0</text>
<text x="81.2" y="84.6">+5.0V</text>
<text x="170.9" y="85.3">A3V3</text>
<text x="47.8" y="95.2">A3V3</text>
<text x="189.5" y="113.9">A3V3</text>
<text x="209.5" y="113.9">A3V3</text>
<text x="57.1" y="118.5">A3V3</text>
<text x="80.3" y="119">A3V3</text>
<text x="33.8" y="124.5">[4]</text>
<text x="39.2" y="124">PMOD10</text>
<text x="40" y="125.7">PMOD9</text>
<text x="95.9" y="125.7">PMOD3</text>
<text x="95.9" y="124">PMOD4</text>
<text x="103" y="124.5">[4]</text>
<text x="164.8" y="120.9">[4]</text>
<text x="164.8" y="122.7">[4]</text>
<text x="164.8" y="124.5">[4]</text>
<text x="173" y="120.3">PMOD1</text>
<text x="173" y="122.1">PMOD2</text>
<text x="173" y="124">PMOD3</text>
<text x="173" y="125.7">PMOD4</text>
<text x="226.9" y="120.3">PMOD7</text>
<text x="226.9" y="122.1">PMOD8</text>
<text x="226.9" y="124">PMOD9</text>
<text x="226.9" y="125.7">PMOD10</text>
<text x="234.9" y="120.9">[4]</text>
<text x="234.9" y="122.7">[4]</text>
<text x="234.9" y="124.5">[4]</text>
<text x="33.8" y="130">[4]</text>
<text x="33.8" y="128.1">[4]</text>
<text x="33.8" y="126.3">[4]</text>
<text x="33.8" y="131.8">[4]</text>
<text x="37.4" y="131.2">LCD_MOSI</text>
<text x="40" y="129.4">PMOD7</text>
<text x="40" y="127.6">PMOD8</text>
<text x="95.9" y="129.4">PMOD1</text>
<text x="95.9" y="127.6">PMOD2</text>
<text x="95.9" y="131.2">LCD_CLK</text>
<text x="103" y="130">[4]</text>
<text x="103" y="128.1">[4]</text>
<text x="103" y="126.3">[4]</text>
<text x="103" y="131.8">[4]</text>
<text x="164.8" y="126.3">[4]</text>
<text x="234.9" y="126.3">[4]</text>
<text x="33.8" y="135.4">[4]</text>
<text x="33.8" y="133.6">[4]</text>
<text x="37.4" y="134.9">LCD_MISO</text>
<text x="39.2" y="133">LCD_DC</text>
<text x="95.9" y="133">LCD_RST</text>
<text x="95.9" y="134.9">LCD_BLK</text>
<text x="103" y="133.6">[4]</text>
<text x="103" y="135.4">[4]</text>
<text x="33.8" y="140.7">[2]</text>
<text x="33.8" y="139.1">[2]</text>
<text x="33.8" y="142.5">[2]</text>
<text x="40" y="140.3">AD_D5</text>
<text x="40" y="138.7">AD_D7</text>
<text x="40" y="142.1">AD_D3</text>
<text x="40" y="143.9">AD-D1</text>
<text x="95.9" y="143.9">AD_D0</text>
<text x="95.9" y="142.1">AD_D2</text>
<text x="95.9" y="140.3">AD_D4</text>
<text x="95.9" y="138.5">AD_D6</text>
<text x="103" y="142.7">[2]</text>
<text x="103" y="140.9">[2]</text>
<text x="103" y="139.1">[2]</text>
<text x="159.8" y="138.9">IO_A [4]</text>
<text x="159.9" y="141.2">IO_B [4]</text>
<text x="33.8" y="144.4">[2]</text>
<text x="33.8" y="146.3">[3]</text>
<text x="33.8" y="147.8">[3]</text>
<text x="33.8" y="149.6">[3]</text>
<text x="39.2" y="145.8">DA_CLK</text>
<text x="40" y="147.6">DA_D0</text>
<text x="40" y="149.4">DA_D2</text>
<text x="95.9" y="145.8">AD_CLK</text>
<text x="95.9" y="147.6">DA_D1</text>
<text x="95.9" y="149.4">DA_D3</text>
<text x="103" y="144.5">[2]</text>
<text x="103" y="146.3">[2]</text>
<text x="103" y="147.8">[3]</text>
<text x="103" y="149.6">[3]</text>
<text x="157.8" y="149.9">+5.0V</text>
<text x="33.8" y="151.5">[3]</text>
<text x="33.8" y="153.2">[3]</text>
<text x="40" y="151.3">DA_D4</text>
<text x="40" y="153.1">DA_D6</text>
<text x="50.2" y="155.4">A5V0</text>
<text x="95.9" y="151.3">DA_D5</text>
<text x="95.9" y="153.1">DA_D7</text>
<text x="103" y="151.5">[3]</text>
<text x="103" y="153.2">[3]</text>
</g>
<g font-size="1.7" fill="#008000">
<text x="93.5" y="27.2">L8</text>
<text x="102.2" y="27.3">2.2uH</text>
<text x="52.5" y="31.5">R25</text>
<text x="70.2" y="30.5">U7</text>
<text x="95.7" y="33.4">D4</text>
<text x="85.9" y="38.5">C23</text>
<text x="95.5" y="36.5">SS24</text>
<text x="111.9" y="37.1">-5V0</text>
<text x="67.4" y="47.7">MC34063A</text>
<text x="85.5" y="43.3">47pF</text>
<text x="104.2" y="42.2">FB2</text>
<text x="104.2" y="46.2">60R</text>
<text x="75.7" y="50.9">R26</text>
<text x="86.1" y="50">C24</text>
<text x="86.1" y="51.6">100uF</text>
<text x="86.3" y="53.3">6.3V</text>
<text x="92.2" y="51.6">0.1uF</text>
<text x="93.9" y="50">C25</text>
<text x="108" y="52">0.1uF</text>
<text x="108.9" y="49.8">C26</text>
<text x="55.4" y="55.3">R27</text>
<text x="68.8" y="71">R28</text>
<text x="198.6" y="66.3">X5</text>
<text x="207.7" y="66.3">X6</text>
<text x="216.8" y="66.3">X7</text>
<text x="225.9" y="66.3">X8</text>
<text x="68.8" y="81.9">R21</text>
<text x="204" y="81.2">2.4INCH_LCD</text>
<text x="206.8" y="93.1">LCD</text>
<text x="62.5" y="99">D5</text>
<text x="73.6" y="98.8">R29</text>
<text x="200.4" y="117.7">P1</text>
<text x="140.7" y="136.5">J6</text>
<text x="198.2" y="133.4">6X2PMOD</text>
<text x="237.7" y="157.3">X1</text>
<text x="245" y="157.3">X2</text>
<text x="252.3" y="157.3">X3</text>
<text x="259.6" y="157.3">X4</text>
</g>
<g font-size="1.7">
<text x="63.7" y="32.5">8</text>
<text x="66.2" y="33.6">DRV_C</text>
<text x="74.3" y="33.6">SW_C</text>
<text x="79.5" y="32.5">1</text>
<text x="92.6" y="30.5" transform="rotate(-90 92.6 30.5)">1</text>
<text x="63.7" y="36.2">7</text>
<text x="63.7" y="39.8">6</text>
<text x="66.2" y="37.3">I_SEN</text>
<text x="66.2" y="40.9">VCC</text>
<text x="74.3" y="37.3">SW_E</text>
<text x="75.2" y="40.9">CAP</text>
<text x="79.5" y="36.2">2</text>
<text x="79.5" y="39.8">3</text>
<text x="92.6" y="37.9" transform="rotate(-90 92.6 37.9)">2</text>
<text x="63.7" y="43.4">5</text>
<text x="66.2" y="44.5">IN</text>
<text x="75.2" y="44.5">GND</text>
<text x="79.5" y="43.4">4</text>
<text x="195.6" y="67.1" transform="rotate(-90 195.6 67.1)">1</text>
<text x="204.8" y="67.1" transform="rotate(-90 204.8 67.1)">1</text>
<text x="213.9" y="67.1" transform="rotate(-90 213.9 67.1)">1</text>
<text x="223" y="67.1" transform="rotate(-90 223 67.1)">1</text>
<text x="192" y="73.5">8</text>
<text x="192" y="75.3">7</text>
<text x="192" y="77.1">6</text>
<text x="194.6" y="74.5">MISO</text>
<text x="194.6" y="76.4">BLK</text>
<text x="192" y="79">5</text>
<text x="192" y="80.8">4</text>
<text x="192" y="82.6">3</text>
<text x="194.6" y="78.2">DC</text>
<text x="194.6" y="80">RST</text>
<text x="194.6" y="81.9">MOSI</text>
<text x="194.6" y="83.7">CLK</text>
<text x="192" y="84.4">2</text>
<text x="192" y="86.2">1</text>
<text x="194.6" y="85.5">VCC</text>
<text x="194.6" y="87.3">GND</text>
<text x="194.7" y="119.9">1</text>
<text x="206.9" y="119.9">7</text>
<text x="194.7" y="121.8">2</text>
<text x="194.7" y="123.6">3</text>
<text x="194.7" y="125.4">4</text>
<text x="197.3" y="121">P1</text>
<text x="197.3" y="122.8">P2</text>
<text x="197.3" y="124.7">P3</text>
<text x="203.5" y="121">P7</text>
<text x="203.5" y="122.8">P8</text>
<text x="203.5" y="124.7">P9</text>
<text x="206.9" y="121.8">8</text>
<text x="206.9" y="123.6">9</text>
<text x="206.9" y="125.4">10</text>
<text x="194.7" y="127.2">5</text>
<text x="194.7" y="129">6</text>
<text x="197.3" y="126.4">P4</text>
<text x="197.3" y="128.3">GND</text>
<text x="197.3" y="130.1">VCC</text>
<text x="202.6" y="126.4">P10</text>
<text x="202.6" y="128.3">GND</text>
<text x="202.6" y="130.1">VCC</text>
<text x="206.9" y="127.2">11</text>
<text x="206.9" y="129">12</text>
<text x="234.8" y="158.1" transform="rotate(-90 234.8 158.1)">1</text>
<text x="242.1" y="158.1" transform="rotate(-90 242.1 158.1)">1</text>
<text x="249.4" y="158.1" transform="rotate(-90 249.4 158.1)">1</text>
<text x="256.7" y="158.1" transform="rotate(-90 256.7 158.1)">1</text>
<text x="255.6" y="185.8">Title:</text>
<text x="255.6" y="190">Drawing No:</text>
<text x="276.9" y="190.4">Version:</text>
<text x="255.6" y="193.3">Drawn By:</text>
<text x="255.6" y="197.3">Checked By:</text>
<text x="276.9" y="194">Date:</text>
<text x="276.9" y="197.7">Date:</text>
<text x="255.6" y="201">Approved By:</text>
<text x="276.9" y="201.3">Date:</text>
<text x="255.9" y="205">Size</text>
<text x="276.9" y="205">Sheet:</text>
</g>
<g font-size="1.5" fill="#008000">
<text x="50" y="35.6">0.22R/1W</text>
<text x="73.1" y="92.1">1K</text>
</g>
<g font-size="1.5">
<text x="143.6" y="138.3">1</text>
<text x="143.6" y="140.1">2</text>
<text x="143.6" y="141.9">3</text>
<text x="143.6" y="143.8">4</text>
<text x="143.6" y="145.6">5</text>
<text x="143.6" y="147.4">6</text>
<text x="143.6" y="149.1">7</text>
<text x="143.6" y="150.9">8</text>
</g>
<g font-size="1.4" fill="#008000">
<text x="76.8" y="52.6">1K</text>
<text x="56" y="57.1">3K</text>
<text x="69.9" y="75.9">0</text>
<text x="69.9" y="86.8">0</text>
</g>
</svg>
